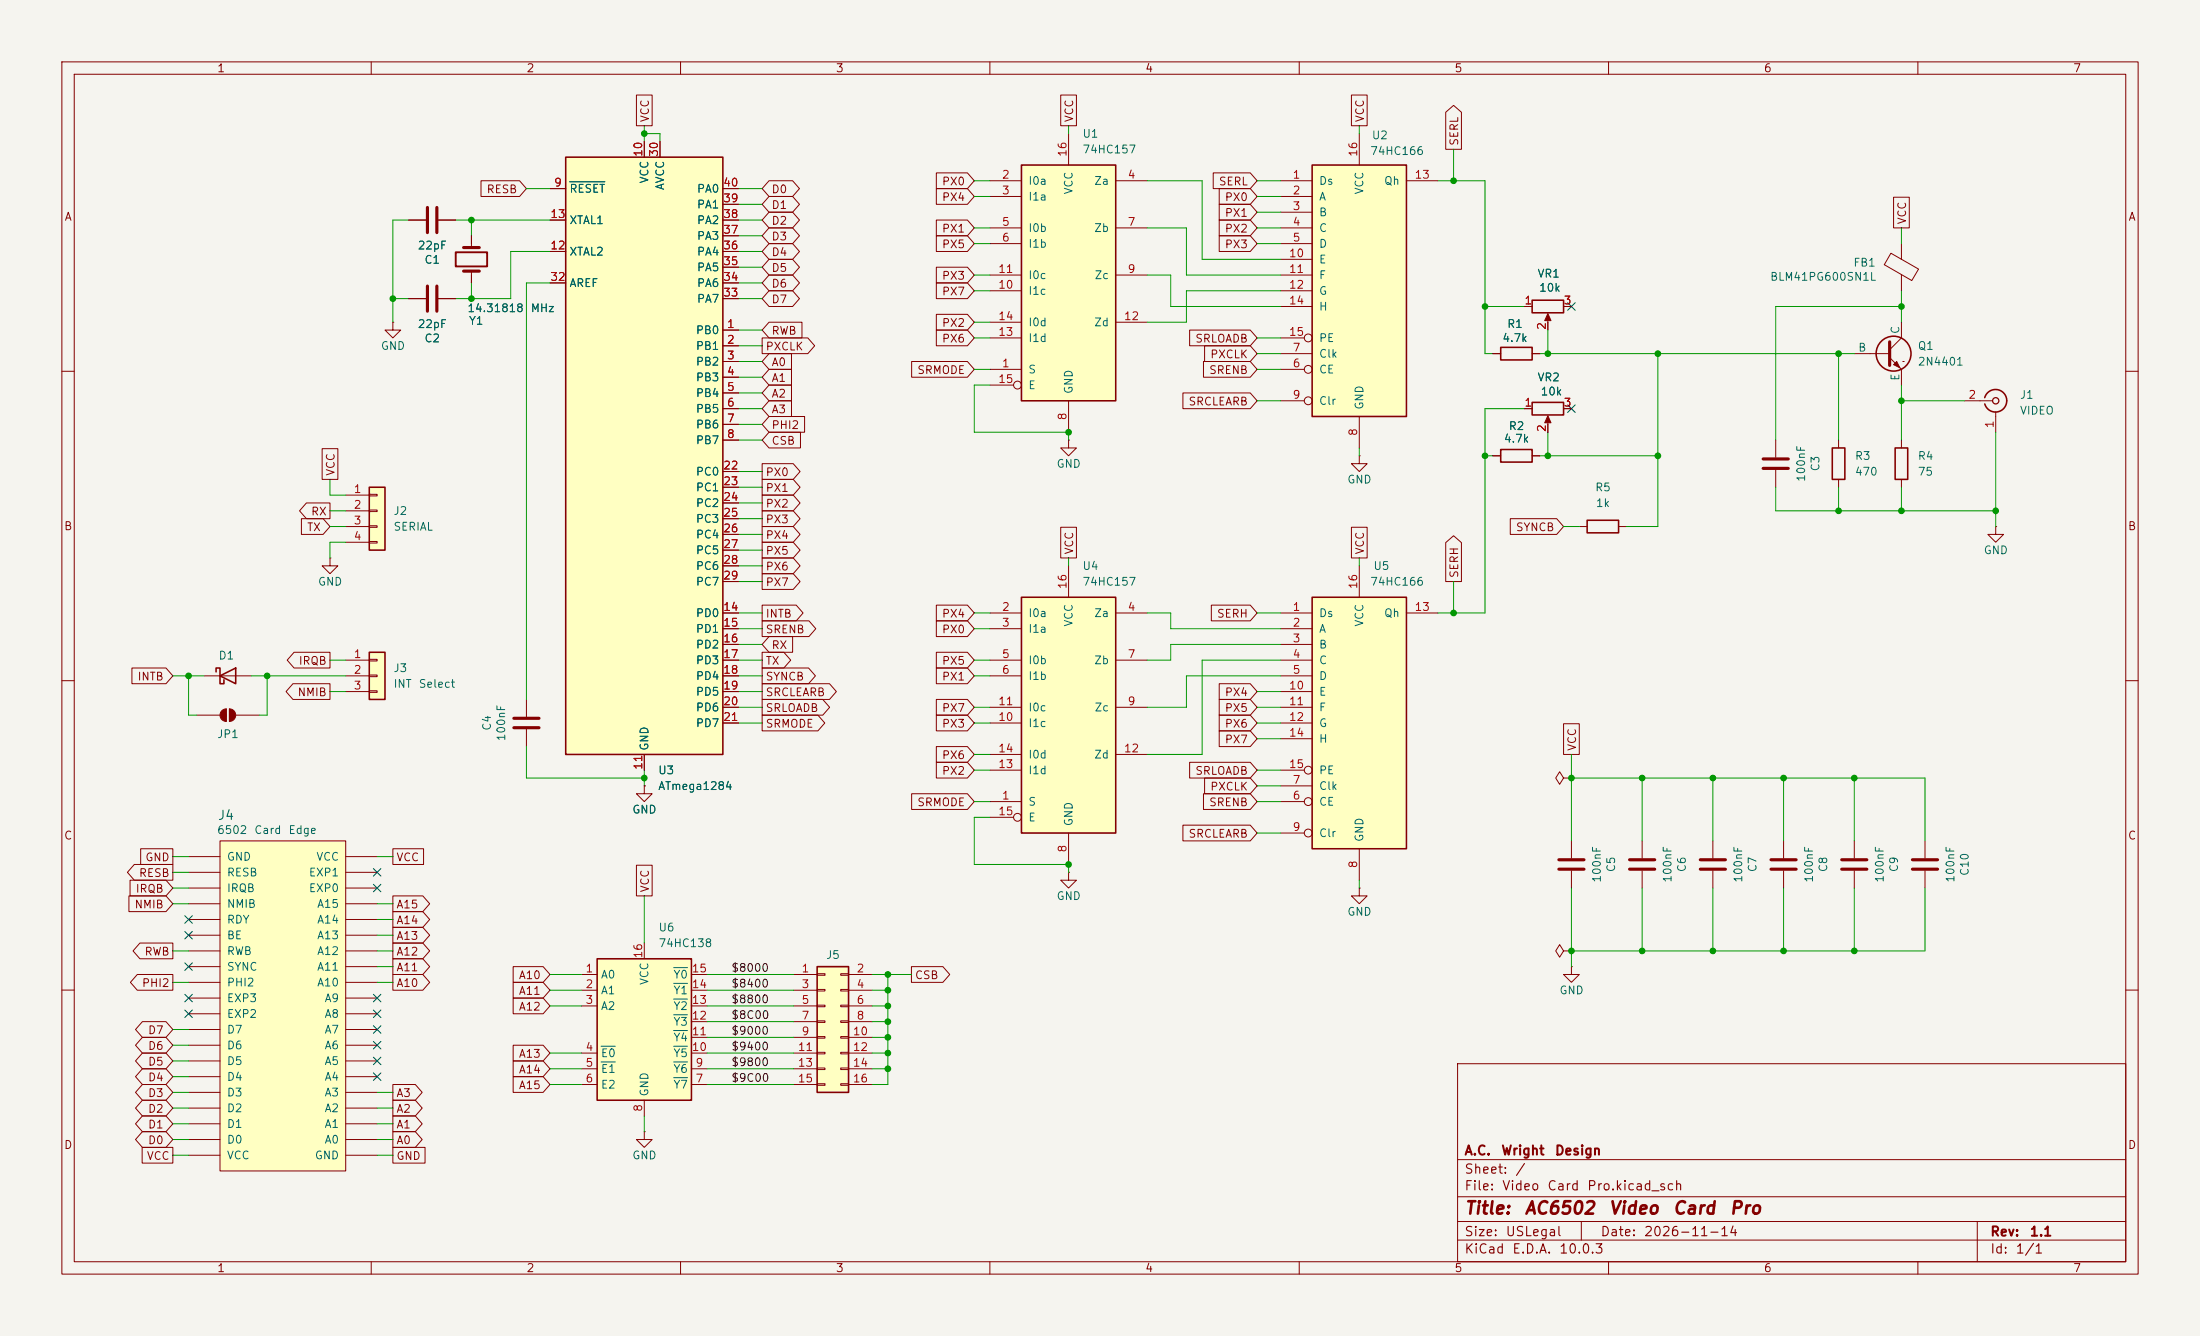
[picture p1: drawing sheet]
<svg xmlns="http://www.w3.org/2000/svg" width="356mm" height="216mm" viewBox="0 0 356 216" stroke-linecap="round" stroke-linejoin="round" font-family="sans-serif">
<path d="M0 0h355.6v215.9h-355.6z" fill="#f5f4ef" stroke="#f5f4ef" stroke-width=".16"/>
<g fill="none" stroke="#840000" stroke-width=".16">
<path d="M10 10h335.6v195.9h-335.6zM12 12h331.6v191.9h-331.6zM60 10v2M110 10v2M160 10v2M210 10v2M260 10v2M310 10v2M10 60h2M172.7 71.1v1.3h1.3l-1.3 1.3-1.3-1.3h1.3M172.7 71.1h.1M343.6 60h2"/>
<path d="M10 110h2M33 109.2h7.6M343.6 110h2M10 160h2M235.6 171.9h108v32h-108zM343.6 160h2M235.6 197.4h108M235.6 193.4h108M235.6 187.4h108M255.6 197.4v3M319.6 197.4v6.5M60 203.9v2"/>
<path d="M110 203.9v2M160 203.9v2M210 203.9v2M235.6 200.4h108M260 203.9v2M310 203.9v2"/>
</g>
<path d="M34.9 108.6v-.6h.7v2.5h.6v-.6M35.6 109.2l2.5-1.2v2.5z" fill="none" stroke="#840000" stroke-width=".25"/>
<path d="M212.1 26.7h15.2v40.6h-15.2z" fill="#ffffc2"/>
<path d="M212.1 26.7h15.2v40.6h-15.2zM296.2 72.4h2v5.1h-2zM306.3 72.4h2.1v5.1h-2.1zM320.8 64.3a1.81 1.81 0 0 1 2.8-1 1.81 1.81 0 0 1 0 2.9 1.81 1.81 0 0 1-2.8-.9" fill="none" stroke="#840000" stroke-width=".25"/>
<g fill="none" stroke="#840000" stroke-width=".16">
<path d="M66 35.6h2.8M70.9 35.6h2.8M207 29.2h5.1M207 31.8h5.1M207 34.3h5.1M207 36.8h5.1M207 39.4h5.1M219.7 21.6v5.1M227.3 29.2h5.1M66 48.3h2.8M70.9 48.3h2.8M207 59.7h3.8"/>
<path d="M207 57.2h5.1M207 41.9h5.1M207 44.5h5.1M207 47h5.1M207 49.5h5.1M207 54.6h3.8M207 64.8h3.8M219.7 67.3v5.1M287 71.1v2.8M287 75.9v2.8M297.2 71.1v1.3M297.2 77.5v1.2"/>
<path d="M307.3 71.1v1.3M307.3 77.5v1.2M317.5 64.8h4.6M322.6 66.5v3.4M322.6 85.1v1.3h1.2l-1.2 1.2-1.3-1.2h1.3M322.6 85.1h.1"/>
<circle cx="211.5" cy="54.6" r=".63"/>
<circle cx="211.5" cy="59.7" r=".63"/>
<circle cx="211.5" cy="64.8" r=".63"/>
</g>
<path d="M69.1 33.5v4.1M70.6 33.5v4.1M69.1 46.2v4.1M70.6 46.2v4.1M285 74.2h4.1M285 75.7h4.1" fill="none" stroke="#840000" stroke-width=".51"/>
<circle cx="322.6" cy="64.8" r=".51" fill="none" stroke="#840000" stroke-width=".2"/>
<path d="M91.4 25.4h25.4v96.5h-25.4z" fill="#ffffc2"/>
<g fill="none" stroke="#840000" stroke-width=".25">
<path d="M91.4 25.4h25.4v96.5h-25.4z"/>
<circle cx="306.1" cy="57.1" r="2.82"/>
</g>
<g fill="none" stroke="#840000" stroke-width=".16">
<path d="M88.9 30.5h2.5M88.9 35.6h2.5M104.1 22.9v2.5M106.7 22.9v2.5M116.8 30.5h2.6M116.8 35.6h2.6M116.8 38.1h2.6M116.8 33h2.6M307.3 39.4v2.5M88.9 40.6h2.5M88.9 45.7h2.5M116.8 53.3h2.6"/>
<path d="M116.8 55.9h2.6M116.8 58.4h2.6M116.8 40.6h2.6M116.8 45.7h2.6M116.8 48.3h2.6M116.8 43.2h2.6M299.7 57.2h5.7M305.4 57.8l1.9 1.9v2.5M305.6 40.9l4.5 2.6-1.1 1.8-4.4-2.5zM307.3 44.4v2.6M307.3 52.1v2.5l-1.9 1.9M307.6 58.4h.1"/>
<path d="M116.8 61h2.6M116.8 63.5h2.6M116.8 66h2.6M116.8 68.6h2.6M116.8 71.1h2.6M116.8 76.2h2.6M116.8 78.7h2.6M116.8 99.1h2.6M116.8 81.3h2.6M116.8 83.8h2.6M116.8 86.4h2.6M116.8 88.9h2.6"/>
<path d="M116.8 91.4h2.6M116.8 94h2.6M85.1 113v2.8M85.1 117.9v2.8M116.8 101.6h2.6M116.8 104.1h2.6M116.8 106.7h2.6M116.8 109.2h2.6M116.8 111.8h2.6M116.8 114.3h2.6M116.8 116.8h2.6M104.1 121.9v2.6"/>
</g>
<path d="M92.1 29.4h5.7" fill="none" stroke="#006464" stroke-width=".16"/>
<path d="M305.4 55.2v3.9M83.1 117.6h4M83.1 116.1h4" fill="none" stroke="#840000" stroke-width=".51"/>
<path d="M306.1 58.9l.5-.5 .5 1z" fill="#840000" stroke="#840000" stroke-width=".16"/>
<path d="M165.1 26.7h15.2v38.1h-15.2z" fill="#ffffc2"/>
<path d="M165.1 26.7h15.2v38.1h-15.2zM242.6 56.1h5v2.1h-5zM247.6 48.5h5.1v2h-5.1zM242.6 72.6h5v2.1h-5zM247.6 65h5.1v2.1h-5.1zM256.5 84.1h5.1v2h-5.1z" fill="none" stroke="#840000" stroke-width=".25"/>
<g fill="none" stroke="#840000" stroke-width=".16">
<path d="M160 29.2h5.1M160 31.8h5.1M160 36.8h5.1M160 39.4h5.1M172.7 21.6v5.1M180.3 29.2h5.1M180.3 36.8h5.1M160 59.7h5.1M160 44.5h5.1M160 47h5.1M160 52.1h5.1M160 54.6h5.1"/>
<path d="M180.3 44.5h5.1M180.3 52.1h5.1M241.3 57.2h1.3M246.4 49.5h1.2M247.6 57.2h1.3M250.2 51.1v2.2M252.7 49.5h1.3M160 62.2h3.8M172.7 64.8v5.1M219.7 73.7v1.2h1.3l-1.3 1.3-1.3-1.3h1.3M219.7 73.7h.1M241.3 73.7h1.3"/>
<path d="M246.4 66h1.2M247.6 73.7h1.3M250.2 67.6v2.3M252.7 66h1.3M255.3 85.1h1.2M261.6 85.1h1.3"/>
<circle cx="164.5" cy="62.2" r=".63"/>
</g>
<g fill="#840000" stroke="#840000" stroke-width=".16">
<path d="M250.2 67.2l.5 1.1h-1z"/>
<path d="M250.2 50.7l.5 1.1h-1z"/>
</g>
<path d="M165.1 96.5h15.2v38.1h-15.2z" fill="#ffffc2"/>
<path d="M165.1 96.5h15.2v38.1h-15.2z" fill="none" stroke="#840000" stroke-width=".25"/>
<g fill="none" stroke="#840000" stroke-width=".16">
<path d="M76.2 38.1v1.9M76.2 43.8v1.9M160 99.1h5.1M172.7 91.4v5.1M180.3 99.1h5.1M160 101.6h5.1M160 106.7h5.1M160 109.2h5.1M160 114.3h5.1M160 116.8h5.1M180.3 106.7h5.1M180.3 114.3h5.1"/>
<path d="M160 129.5h5.1M160 121.9h5.1M160 124.5h5.1M160 132.1h3.8M172.7 134.6v5.1M180.3 121.9h5.1M172.7 141v1.2h1.3l-1.3 1.3-1.3-1.3h1.3M172.7 141h.1"/>
<circle cx="164.5" cy="132.1" r=".63"/>
</g>
<path d="M74.9 43.8h2.6M74.9 40h2.6" fill="none" stroke="#840000" stroke-width=".51"/>
<path d="M73.7 40.8h5v2.3h-5z" fill="none" stroke="#840000" stroke-width=".3"/>
<path d="M212.1 96.5h15.2v40.7h-15.2z" fill="#ffffc2"/>
<path d="M212.1 96.5h15.2v40.7h-15.2z" fill="none" stroke="#840000" stroke-width=".25"/>
<g fill="none" stroke="#840000" stroke-width=".16">
<path d="M207 99.1h5.1M219.7 91.4v5.1M227.3 99.1h5.1M207 101.6h5.1M207 104.1h5.1M207 106.7h5.1M207 109.2h5.1M207 111.8h5.1M207 114.3h5.1M207 116.8h5.1M207 119.4h5.1M104.1 127v1.3h1.3l-1.3 1.2-1.2-1.2h1.2"/>
<path d="M104.1 127h.1M207 129.5h3.8M207 127h5.1M207 134.6h3.8M207 124.5h3.8M219.7 137.2v5M252.7 125.7l-.6-1-.6 1 .6 1 .6-1h1.3M254 125.7h.1M254 135.9v2.8M265.4 135.9v2.8M276.9 135.9v2.8M288.3 135.9v2.8"/>
<path d="M299.7 135.9v2.8M311.1 135.9v2.8M219.7 143.5v1.3h1.3l-1.3 1.3-1.3-1.3h1.3M219.7 143.5h.1M252.7 153.7l-.6-1-.6 1 .6 1 .6-1h1.3M254 153.7h.1M254 156.2v1.3h1.3l-1.3 1.3-1.3-1.3h1.3M254 156.2h.1M254 140.7v2.8M265.4 140.7v2.8M276.9 140.7v2.8M288.3 140.7v2.8"/>
<path d="M299.7 140.7v2.8M311.1 140.7v2.8M104.1 182.9v1.3h1.3l-1.3 1.2-1.2-1.2h1.2M104.1 182.9h.1"/>
<circle cx="211.5" cy="129.5" r=".63"/>
<circle cx="211.5" cy="124.5" r=".63"/>
<circle cx="211.5" cy="134.6" r=".63"/>
</g>
<path d="M252 138.9h4M263.4 138.9h4.1M274.8 138.9h4.1M286.3 138.9h4M297.7 138.9h4.1M309.1 138.9h4.1M252 140.5h4M263.4 140.5h4.1M274.8 140.5h4.1M286.3 140.5h4M297.7 140.5h4.1M309.1 140.5h4.1" fill="none" stroke="#840000" stroke-width=".51"/>
<path d="M96.5 154.9h15.3v22.9h-15.3z" fill="#ffffc2"/>
<path d="M96.5 154.9h15.3v22.9h-15.3z" fill="none" stroke="#840000" stroke-width=".25"/>
<g fill="none" stroke="#840000" stroke-width=".16">
<path d="M94 157.5h2.5M104.1 152.4v2.5M111.8 157.5h2.5M94 160h2.5M94 162.6h2.5M94 170.2h2.5M94 172.7h2.5M94 175.3h2.5M104.1 177.8v2.5M111.8 160h2.5M111.8 162.6h2.5M111.8 170.2h2.5"/>
<path d="M111.8 172.7h2.5M111.8 175.3h2.5M111.8 167.6h2.5M111.8 165.1h2.5"/>
</g>
<path d="M108.9 158.9h2.2M108.9 156.4h2.2M97.2 169.1h2.3M97.2 171.6h2.3M108.9 169.1h2.2M108.9 171.6h2.2M108.9 174.2h2.2M108.9 166.5h2.2M108.9 164h2.2M108.9 161.5h2.2" fill="none" stroke="#006464" stroke-width=".16"/>
<path d="M132.1 156.2h5.1v20.3h-5.1z" fill="#ffffc2"/>
<path d="M132.1 156.2h5.1v20.3h-5.1z" fill="none" stroke="#840000" stroke-width=".25"/>
<g fill="none" stroke="#840000" stroke-width=".16">
<path d="M128.3 157.5h3.8M132.1 157.4h1.2v.2h-1.2zM132.1 159.9h1.2v.2h-1.2zM135.9 157.4h1.3v.2h-1.3zM135.9 159.9h1.3v.2h-1.3zM137.2 157.5h3.8M128.3 160h3.8M128.3 162.6h3.8M128.3 165.1h3.8M128.3 167.6h3.8M128.3 170.2h3.8M128.3 172.7h3.8"/>
<path d="M128.3 175.3h3.8M132.1 162.4h1.2v.3h-1.2zM132.1 165h1.2v.2h-1.2zM132.1 167.5h1.2v.3h-1.2zM132.1 170.1h1.2v.2h-1.2zM132.1 172.6h1.2v.2h-1.2zM132.1 175.1h1.2v.3h-1.2zM135.9 162.4h1.3v.3h-1.3zM135.9 165h1.3v.2h-1.3zM135.9 167.5h1.3v.3h-1.3zM135.9 170.1h1.3v.2h-1.3zM135.9 172.6h1.3v.2h-1.3z"/>
<path d="M135.9 175.1h1.3v.3h-1.3zM137.2 160h3.8M137.2 162.6h3.8M137.2 165.1h3.8M137.2 167.6h3.8M137.2 170.2h3.8M137.2 172.7h3.8M137.2 175.3h3.8"/>
</g>
<path d="M35.6 135.9h20.3v53.3h-20.3z" fill="#ffffc2"/>
<g fill="none" stroke="#840000" stroke-width=".16">
<path d="M53.3 90.2v1.2h1.3l-1.3 1.3-1.2-1.3h1.2M53.3 90.2h.1M30.5 138.4h5.1M35.6 135.9h20.3v53.3h-20.3zM55.9 138.4h5.1M30.5 158.8h5.1M30.5 156.2h5.1M30.5 153.7h5.1M30.5 151.1h5.1M30.5 148.6h5.1M30.5 146.1h5.1M30.5 143.5h5.1"/>
<path d="M30.5 141h5.1M55.9 158.8h5.1M55.9 156.2h5.1M55.9 153.7h5.1M55.9 151.1h5.1M55.9 148.6h5.1M55.9 146.1h5.1M55.9 143.5h5.1M55.9 141h5.1M30.5 179.1h5.1M30.5 176.5h5.1M30.5 174h5.1"/>
<path d="M30.5 171.5h5.1M30.5 168.9h5.1M30.5 166.4h5.1M30.5 163.8h5.1M30.5 161.3h5.1M55.9 179.1h5.1M55.9 176.5h5.1M55.9 174h5.1M55.9 171.5h5.1M55.9 168.9h5.1M55.9 166.4h5.1M55.9 163.8h5.1"/>
<path d="M55.9 161.3h5.1M30.5 184.2h5.1M30.5 181.6h5.1M30.5 186.7h5.1M55.9 184.2h5.1M55.9 181.6h5.1M55.9 186.7h5.1"/>
</g>
<path d="M59.7 78.7h2.5v10.2h-2.5z" fill="#ffffc2"/>
<path d="M59.7 78.7h2.5v10.2h-2.5z" fill="none" stroke="#840000" stroke-width=".25"/>
<g fill="none" stroke="#840000" stroke-width=".16">
<path d="M63.5 52.1v1.2h1.3l-1.3 1.3-1.3-1.3h1.3M63.5 52.1h.1M59.7 79.9h1.3v.2h-1.3zM55.9 80h3.8M55.9 82.6h3.8M55.9 85.1h3.8M55.9 87.6h3.8M59.7 82.4h1.3v.3h-1.3zM59.7 85h1.3v.2h-1.3zM59.7 87.5h1.3v.3h-1.3zM31.7 115.6h3.9M36.6 114.6v2"/>
<path d="M37.1 114.6v2M38.1 115.6h3.8"/>
</g>
<g fill="#840000" stroke="#840000" stroke-width=".16">
<path d="M35.9 114.9l.7-.3v2a1.02 1.02 0 0 1-1-.6 1.02 1.02 0 0 1 .3-1.1z"/>
<path d="M37.1 114.6a1.02 1.02 0 0 1 1 1 1.02 1.02 0 0 1-1 1z"/>
</g>
<path d="M59.7 105.4h2.5v7.6h-2.5z" fill="#ffffc2"/>
<path d="M59.7 105.4h2.5v7.6h-2.5z" fill="none" stroke="#840000" stroke-width=".25"/>
<g fill="none" stroke="#840000" stroke-width=".16">
<path d="M102.9 15.4h2.5v4.9h-2.5zM171.4 15.4h2.6v4.9h-2.6zM218.4 15.4h2.6v4.9h-2.6zM233.7 18.1l1.2-1.1 1.3 1.1v6h-2.5zM66 35.6h2.8M70.9 35.6h2.8M76.2 38.1v1.3M77.7 29.2h6.3l1.1 1.3-1.1 1.3h-6.3zM88.9 35.6h2.5M88.9 30.5h2.5M104.1 22.9v2.5M106.7 22.9v2.5"/>
<path d="M116.8 35.6h2.6M116.8 30.5h2.6M116.8 38.1h2.6M116.8 33h2.6M124.3 34.3h3.8l1.1 1.3-1.1 1.2h-3.8l-1.1-1.2zM124.3 31.7h3.8l1.1 1.3-1.1 1.3h-3.8l-1.1-1.3zM124.3 29.2h3.8l1.1 1.3-1.1 1.3h-3.8l-1.1-1.3zM124.3 36.8h3.8l1.1 1.3-1.1 1.3h-3.8l-1.1-1.3zM124.3 39.4h3.8l1.1 1.2-1.1 1.3h-3.8l-1.1-1.3zM151.3 27.9h5.1l1.1 1.3-1.1 1.3h-5.1zM151.3 30.5h5.1l1.1 1.3-1.1 1.2h-5.1zM151.3 38.1h5.1l1.1 1.3-1.1 1.2h-5.1z"/>
<path d="M151.3 35.6h5.1l1.1 1.2-1.1 1.3h-5.1zM196.1 27.9h6l1.1 1.3-1.1 1.3h-6zM197.1 33h5l1.1 1.3-1.1 1.3h-5zM197.1 30.5h5l1.1 1.3-1.1 1.2h-5zM197.1 35.6h5l1.1 1.2-1.1 1.3h-5zM197.1 38.1h5l1.1 1.3-1.1 1.2h-5zM306.1 31.9h2.5v4.9h-2.5zM66 48.3h2.8M70.9 48.3h2.8M76.2 44.5v1.2M88.9 40.6h2.5M88.9 45.7h2.5"/>
<path d="M116.8 48.3h2.6M116.8 53.3h2.6M116.8 55.9h2.6M116.8 58.4h2.6M116.8 40.6h2.6M116.8 45.7h2.6M116.8 43.2h2.6M123.2 54.6h7.4l1.1 1.3-1.1 1.3h-7.4zM124.3 59.7h3.6v2.5h-3.6l-1.1-1.2zM124.3 52.1h5.3v2.5h-5.3l-1.1-1.3zM124.3 57.1h3.6v2.6h-3.6l-1.1-1.3zM124.3 44.4h3.8l1.1 1.3-1.1 1.3h-3.8l-1.1-1.3z"/>
<path d="M124.3 47h3.8l1.1 1.3-1.1 1.2h-3.8l-1.1-1.2zM124.3 41.9h3.8l1.1 1.3-1.1 1.3h-3.8l-1.1-1.3zM147.4 58.4h9l1.1 1.3-1.1 1.3h-9zM151.3 45.7h5.1l1.1 1.3-1.1 1.3h-5.1zM151.3 43.2h5.1l1.1 1.3-1.1 1.2h-5.1zM151.3 50.8h5.1l1.1 1.3-1.1 1.2h-5.1zM151.3 53.3h5.1l1.1 1.3-1.1 1.3h-5.1zM192.3 53.3h9.8l1.1 1.3-1.1 1.3h-9.8zM194.5 58.4h7.6l1.1 1.3-1.1 1.3h-7.6zM194.7 55.9h7.4l1.1 1.3-1.1 1.2h-7.4zM241.3 57.2h1.3M246.4 49.5h1.2"/>
<path d="M247.6 57.2h1.3M250.2 52.1v1.2M252.7 49.5h1.3M52.1 72.5h2.5v5h-2.5zM116.8 61h2.6M116.8 63.5h2.6M116.8 66h2.6M116.8 68.6h2.6M116.8 71.1h2.6M116.8 76.2h2.6M116.8 78.7h2.6M123.2 74.9h5l1.1 1.3-1.1 1.3h-5z"/>
<path d="M123.2 77.5h5l1.1 1.2-1.1 1.3h-5zM124.3 64.8h3.6v2.5h-3.6l-1.1-1.3zM124.3 67.3h5.8v2.6h-5.8l-1.1-1.3zM124.3 62.2h3.6v2.6h-3.6l-1.1-1.3zM124.3 69.8h5.1v2.6h-5.1l-1.1-1.3zM191.2 63.5h10.9l1.1 1.3-1.1 1.2h-10.9zM241.3 73.7h1.3M246.4 66h1.2M247.6 73.7h1.3M250.2 68.6v1.3M252.7 66h1.3M48.7 83.8h3.5l1.1 1.3-1.1 1.3h-3.5z"/>
<path d="M49.5 81.3h3.8v2.5h-3.8l-1.1-1.2zM116.8 99.1h2.6M116.8 81.3h2.6M116.8 83.8h2.6M116.8 86.4h2.6M116.8 88.9h2.6M116.8 91.4h2.6M116.8 94h2.6M123.2 80h5l1.1 1.3-1.1 1.3h-5zM123.2 85.1h5l1.1 1.3-1.1 1.2h-5zM123.2 82.5h5l1.1 1.3-1.1 1.3h-5zM123.2 97.8h5.5l1.1 1.3-1.1 1.2h-5.5z"/>
<path d="M123.2 90.2h5l1.1 1.2-1.1 1.3h-5zM123.2 87.6h5l1.1 1.3-1.1 1.3h-5zM123.2 92.7h5l1.1 1.3-1.1 1.3h-5zM151.3 97.8h5.1l1.1 1.3-1.1 1.2h-5.1zM171.4 85.2h2.6v5h-2.6zM195.8 97.8h6.3l1.1 1.3-1.1 1.2h-6.3zM218.4 85.2h2.6v5h-2.6zM233.7 87.7l1.2-1.1 1.3 1.1v6.3h-2.5zM244.1 83.8h7.5l1.1 1.3-1.1 1.3h-7.5zM21.3 107.9h5.5l1.1 1.3-1.1 1.3h-5.5zM47.3 110.5h6v2.5h-6l-1.1-1.2zM47.5 105.4h5.8v2.6h-5.8l-1.1-1.3z"/>
<path d="M55.9 106.7h3.8M55.9 109.2h3.8M55.9 111.8h3.8M59.7 106.6h1.3v.2h-1.3zM59.7 109.1h1.3v.2h-1.3zM59.7 111.6h1.3v.3h-1.3zM116.8 106.7h2.6M116.8 109.2h2.6M116.8 111.8h2.6M116.8 101.6h2.6M116.8 104.1h2.6M116.8 114.3h2.6"/>
<path d="M116.8 116.8h2.6M123.2 110.5h10.9l1.1 1.3-1.1 1.2h-10.9zM123.2 115.6h9l1.1 1.2-1.1 1.3h-9zM123.2 113h9.8l1.1 1.3-1.1 1.3h-9.8zM123.2 105.4h3.5l1.1 1.3-1.1 1.3h-3.5zM123.2 107.9h7.5l1.1 1.3-1.1 1.3h-7.5zM123.2 100.3h7.6l1.1 1.3-1.1 1.3h-7.6zM124.3 102.9h3.8v2.5h-3.8l-1.1-1.3zM151.3 100.3h5.1l1.1 1.3-1.1 1.3h-5.1zM151.3 105.4h5.1l1.1 1.3-1.1 1.3h-5.1zM151.3 107.9h5.1l1.1 1.3-1.1 1.3h-5.1zM151.3 113h5.1l1.1 1.3-1.1 1.3h-5.1z"/>
<path d="M151.3 115.6h5.1l1.1 1.2-1.1 1.3h-5.1zM197.1 118.1h5l1.1 1.3-1.1 1.3h-5zM197.1 113h5l1.1 1.3-1.1 1.3h-5zM197.1 110.5h5l1.1 1.3-1.1 1.2h-5zM197.1 115.6h5l1.1 1.2-1.1 1.3h-5zM252.7 117h2.6v4.9h-2.6zM21.7 139.7h6.2v2.5h-6.2l-1.1-1.2zM22.7 137.2h5.2v2.5h-5.2zM63.5 137.2h5v2.5h-5zM102.9 139.8h2.5v5h-2.5zM104.1 127h.1M104.1 121.9v2.6"/>
<path d="M147.4 128.3h9l1.1 1.2-1.1 1.3h-9zM151.3 120.6h5.1l1.1 1.3-1.1 1.3h-5.1zM151.3 123.2h5.1l1.1 1.3-1.1 1.2h-5.1zM191.2 133.3h10.9l1.1 1.3-1.1 1.3h-10.9zM192.3 123.2h9.8l1.1 1.3-1.1 1.2h-9.8zM194.5 128.3h7.6l1.1 1.2-1.1 1.3h-7.6zM194.7 125.7h7.4l1.1 1.3-1.1 1.3h-7.4zM20.8 144.8h6l1.1 1.3-1.1 1.2h-6zM21 142.2h5.8l1.1 1.3-1.1 1.3h-5.8zM22.2 157.5h5.7v2.5h-5.7l-1.1-1.2zM22.6 152.4h5.3v2.5h-5.3l-1.1-1.2zM63.5 147.3h4.8l1.2 1.3-1.2 1.3h-4.8z"/>
<path d="M63.5 144.8h4.8l1.2 1.3-1.2 1.2h-4.8zM63.5 149.9h4.8l1.2 1.2-1.2 1.3h-4.8zM63.5 154.9h4.8l1.2 1.3-1.2 1.3h-4.8zM63.5 152.4h4.8l1.2 1.3-1.2 1.2h-4.8zM63.5 157.5h4.8l1.2 1.3-1.2 1.2h-4.8zM82.9 156.2h4.9l1.1 1.3-1.1 1.3h-4.9zM82.9 158.7h4.9l1.1 1.3-1.1 1.3h-4.9zM147.3 156.2h5.1l1.1 1.3-1.1 1.3h-5.1zM23 177.8h3.8l1.1 1.3-1.1 1.2h-3.8l-1.1-1.2zM23 170.2h3.8l1.1 1.3-1.1 1.2h-3.8l-1.1-1.2zM23 165.1h3.8l1.1 1.3-1.1 1.2h-3.8l-1.1-1.2zM23 167.6h3.8l1.1 1.3-1.1 1.3h-3.8l-1.1-1.3z"/>
<path d="M23 172.7h3.8l1.1 1.3-1.1 1.3h-3.8l-1.1-1.3zM23 175.3h3.8l1.1 1.2-1.1 1.3h-3.8l-1.1-1.3zM63.5 175.3h3.6l1.1 1.2-1.1 1.3h-3.6zM63.5 177.8h3.6l1.1 1.3-1.1 1.2h-3.6zM82.9 171.4h4.9l1.1 1.3-1.1 1.3h-4.9zM82.9 174h4.9l1.1 1.3-1.1 1.2h-4.9zM82.9 168.9h4.9l1.1 1.3-1.1 1.3h-4.9zM82.9 161.3h4.9l1.1 1.3-1.1 1.2h-4.9zM23 185.4h4.9v2.6h-4.9zM23 182.9h3.8l1.1 1.3-1.1 1.2h-3.8l-1.1-1.2zM23 180.3h3.8l1.1 1.3-1.1 1.3h-3.8l-1.1-1.3zM63.5 180.3h3.6l1.1 1.3-1.1 1.3h-3.6z"/>
<path d="M63.5 185.4h5.2v2.6h-5.2zM63.5 182.9h3.6l1.1 1.3-1.1 1.2h-3.6z"/>
</g>
<g fill="none" stroke="#009600" stroke-width=".16">
<path d="M66 35.6h-2.5v16.5M73.7 35.6h15.2M76.2 35.6v2.5M85.1 30.5h3.8M104.1 20.3v2.6M104.1 21.6h2.6v1.3M119.4 35.6h3.8M119.4 38.1h3.8M119.4 33h3.8M119.4 30.5h3.8M157.5 39.4h2.5M157.5 36.8h2.5"/>
<path d="M157.5 29.2h2.5M157.5 31.8h2.5M172.7 20.3v1.3M185.4 36.8h6.4v7.7h15.2M185.4 29.2h8.9v12.7h12.7M203.2 39.4h3.8M203.2 36.8h3.8M203.2 29.2h3.8M203.2 31.8h3.8M203.2 34.3h3.8M219.7 20.3v1.3M232.4 29.2h7.6v28h1.3"/>
<path d="M234.9 24.1v5.1M307.3 36.8v2.6M63.5 48.3h2.5M76.2 45.7v2.6M88.9 45.7h-3.8v67.3M88.9 40.6h-6.4v7.7h-8.8M119.4 40.6h3.8M119.4 45.7h3.8M119.4 48.3h3.8M119.4 43.2h3.8M119.4 58.4h3.8M119.4 53.3h3.8"/>
<path d="M119.4 55.9h3.8M157.5 44.5h2.5M157.5 52.1h2.5M157.5 47h2.5M157.5 59.7h2.5M157.5 54.6h2.5M185.4 44.5h3.8v5h17.8M203.2 57.2h3.8M203.2 59.7h3.8M203.2 54.6h3.8M207 47h-15.2v5.1h-6.4M240 49.5h6.4"/>
<path d="M248.9 57.2h50.8M250.2 53.3v3.9M268 57.2v27.9h-5.1M297.2 57.2v13.9M307.3 49.5h-20.3v21.6M307.3 47v5.1M53.3 77.5v2.5h2.6M119.4 71.1h3.8M119.4 63.5h3.8M119.4 78.7h3.8M119.4 76.2h3.8M119.4 66h3.8"/>
<path d="M119.4 61h3.8M119.4 68.6h3.8M160 62.2h-2.5v7.7h15.2v1.2M203.2 64.8h3.8M219.7 72.4v1.3M240 73.7h1.3M246.4 66h-6.4v33.1h-7.6M248.9 73.7h19.1M250.2 69.9v3.8M287 78.7v3.9h35.6M297.2 78.7v3.9M307.3 64.8h10.2"/>
<path d="M307.3 62.2v8.9M307.3 78.7v3.9M322.6 69.9v15.2M53.3 85.1h2.6M53.3 82.6h2.6M55.9 87.6h-2.6v2.6M119.4 91.4h3.8M119.4 86.4h3.8M119.4 99.1h3.8M119.4 88.9h3.8M119.4 94h3.8M119.4 81.3h3.8"/>
<path d="M119.4 83.8h3.8M157.5 99.1h2.5M172.7 90.2v1.2M185.4 99.1h3.8v2.5h17.8M203.2 99.1h3.8M219.7 90.2v1.2M234.9 94v5.1M252.7 85.1h2.6M27.9 109.2h5.1M30.5 109.2v6.4h1.2M40.6 109.2h15.3M43.2 109.2v6.4h-1.3"/>
<path d="M53.3 106.7h2.6M53.3 111.8h2.6M119.4 109.2h3.8M119.4 104.1h3.8M119.4 101.6h3.8M119.4 106.7h3.8M119.4 114.3h3.8M119.4 111.8h3.8M119.4 116.8h3.8M157.5 109.2h2.5M157.5 101.6h2.5M157.5 106.7h2.5"/>
<path d="M157.5 114.3h2.5M157.5 116.8h2.5M203.2 119.4h3.8M203.2 114.3h3.8M203.2 111.8h3.8M203.2 116.8h3.8M207 109.2h-15.2v5.1h-6.4M207 104.1h-17.8v2.6h-3.8M207 106.7h-12.7v15.2h-8.9M27.9 138.4h2.6M61 138.4h2.5M85.1 120.7v5h19"/>
<path d="M104.1 124.5v2.5M157.5 124.5h2.5M157.5 121.9h2.5M157.5 129.5h2.5M160 132.1h-2.5v7.6h15.2v1.3M203.2 127h3.8M203.2 124.5h3.8M203.2 134.6h3.8M203.2 129.5h3.8M254 125.7h57.1v10.2M254 121.9v14M265.4 125.7v10.2"/>
<path d="M276.9 125.7v10.2M288.3 125.7v10.2M299.7 125.7v10.2M27.9 146.1h2.6M27.9 153.7h2.6M27.9 158.8h2.6M27.9 141h2.6M27.9 143.5h2.6M61 146.1h2.5M61 153.7h2.5M61 156.2h2.5M61 158.8h2.5"/>
<path d="M61 151.1h2.5M61 148.6h2.5M88.9 157.5h5.1M104.1 144.8v7.6M114.3 157.5h14M141 157.5h6.3M143.5 157.5v17.8h-2.5M219.7 142.2v1.3M254 143.5v12.7M265.4 143.5v10.2M276.9 143.5v10.2M288.3 143.5v10.2"/>
<path d="M299.7 143.5v10.2M311.1 143.5v10.2h-57.1M27.9 176.5h2.6M27.9 166.4h2.6M27.9 174h2.6M27.9 168.9h2.6M27.9 171.5h2.6M27.9 179.1h2.6M61 176.5h2.5M61 179.1h2.5M88.9 172.7h5.1M88.9 170.2h5.1"/>
<path d="M88.9 175.3h5.1M88.9 160h5.1M88.9 162.6h5.1M114.3 167.6h14M114.3 172.7h14M114.3 170.2h14M114.3 175.3h14M114.3 160h14M114.3 162.6h14M114.3 165.1h14M141 167.6h2.5M141 172.7h2.5"/>
<path d="M141 170.2h2.5M141 160h2.5M141 162.6h2.5M141 165.1h2.5M27.9 186.7h2.6M27.9 184.2h2.6M27.9 181.6h2.6M61 186.7h2.5M61 184.2h2.5M61 181.6h2.5M104.1 180.3v2.6"/>
</g>
<g fill="none" stroke="#000084" stroke-width=".16">
<path d="M253.4 48.9l1.2 1.2M254.6 48.9l-1.2 1.2M253.4 65.4l1.2 1.2M254.6 65.4l-1.2 1.2M29.9 150.5l1.2 1.2M29.9 148l1.2 1.2M29.9 155.6l1.2 1.2M31.1 150.5l-1.2 1.2M31.1 148l-1.2 1.2M31.1 155.6l-1.2 1.2M60.4 142.9l1.2 1.2M60.4 140.4l1.2 1.2"/>
<path d="M61.6 142.9l-1.2 1.2M61.6 140.4l-1.2 1.2M29.9 163.2l1.2 1.2M29.9 160.7l1.2 1.2M31.1 163.2l-1.2 1.2M31.1 160.7l-1.2 1.2M60.4 163.2l1.2 1.2M60.4 173.4l1.2 1.2M60.4 168.3l1.2 1.2M60.4 170.8l1.2 1.3M60.4 160.7l1.2 1.2M60.4 165.8l1.2 1.2"/>
<path d="M61.6 163.2l-1.2 1.2M61.6 173.4l-1.2 1.2M61.6 168.3l-1.2 1.2M61.6 170.8l-1.2 1.3M61.6 160.7l-1.2 1.2M61.6 165.8l-1.2 1.2"/>
</g>
<path d="M92.1 29.4h5.7" fill="none" stroke="#006464" stroke-width=".16"/>
<g fill="#009600" stroke="#009600" stroke-width=".16">
<circle cx="63.5" cy="48.3" r=".46"/>
<circle cx="76.2" cy="48.3" r=".46"/>
<circle cx="76.2" cy="35.6" r=".46"/>
<circle cx="30.5" cy="109.2" r=".46"/>
<circle cx="43.2" cy="109.2" r=".46"/>
<circle cx="104.1" cy="21.6" r=".46"/>
<circle cx="143.5" cy="165.1" r=".46"/>
<circle cx="143.5" cy="167.6" r=".46"/>
<circle cx="143.5" cy="162.6" r=".46"/>
<circle cx="143.5" cy="160" r=".46"/>
<circle cx="143.5" cy="157.5" r=".46"/>
<circle cx="104.1" cy="125.7" r=".46"/>
<circle cx="276.9" cy="125.7" r=".46"/>
<circle cx="276.9" cy="153.7" r=".46"/>
<circle cx="288.3" cy="153.7" r=".46"/>
<circle cx="299.7" cy="153.7" r=".46"/>
<circle cx="288.3" cy="125.7" r=".46"/>
<circle cx="299.7" cy="125.7" r=".46"/>
<circle cx="234.9" cy="99.1" r=".46"/>
<circle cx="254" cy="125.7" r=".46"/>
<circle cx="265.4" cy="125.7" r=".46"/>
<circle cx="265.4" cy="153.7" r=".46"/>
<circle cx="254" cy="153.7" r=".46"/>
<circle cx="143.5" cy="170.2" r=".46"/>
<circle cx="143.5" cy="172.7" r=".46"/>
<circle cx="172.7" cy="139.7" r=".46"/>
<circle cx="268" cy="57.2" r=".46"/>
<circle cx="250.2" cy="73.7" r=".46"/>
<circle cx="268" cy="73.7" r=".46"/>
<circle cx="250.2" cy="57.2" r=".46"/>
<circle cx="172.7" cy="69.9" r=".46"/>
<circle cx="307.3" cy="49.5" r=".46"/>
<circle cx="307.3" cy="82.6" r=".46"/>
<circle cx="297.2" cy="82.6" r=".46"/>
<circle cx="307.3" cy="64.8" r=".46"/>
<circle cx="297.2" cy="57.2" r=".46"/>
<circle cx="322.6" cy="82.6" r=".46"/>
<circle cx="240" cy="73.7" r=".46"/>
<circle cx="240" cy="49.5" r=".46"/>
<circle cx="234.9" cy="29.2" r=".46"/>
</g>
<g font-size="2" fill="#840000">
<text x="236.6" y="196.7">Title:</text>
<text x="246.3" y="196.7">AC6502</text>
<text x="259.9" y="196.7">Video</text>
<text x="270.2" y="196.7">Card</text>
<text x="279.4" y="196.7">Pro</text>
</g>
<text font-size="1.5" fill="#006464" x="35.1" y="132.9">J4</text>
<g font-size="1.5" fill="#840000">
<text x="236.6" y="190">Sheet:</text>
<text x="236.6" y="187">A.C.</text>
<text x="242.6" y="187">Wright</text>
<text x="244.8" y="190">/</text>
<text x="251.2" y="187">Design</text>
<text x="236.6" y="192.7">File:</text>
<text x="242.7" y="192.7">Video</text>
<text x="250" y="192.7">Card</text>
<text x="256.4" y="192.7">Pro.kicad_sch</text>
<text x="236.6" y="202.9">KiCad</text>
<text x="236.6" y="200.1">Size:</text>
<text x="243.3" y="200.1">USLegal</text>
<text x="244.3" y="202.9">E.D.A.</text>
<text x="251.9" y="202.9">10.0.3</text>
<text x="258.6" y="200.1">Date:</text>
<text x="265.6" y="200.1">2026-11-14</text>
<text x="321.6" y="200.1">Rev:</text>
<text x="321.6" y="202.9">Id:</text>
<text x="325.7" y="202.9">1/1</text>
<text x="328" y="200.1">1.1</text>
</g>
<g font-size="1.3" fill="#840000">
<text x="35" y="12">1</text>
<text x="85" y="12">2</text>
<text x="135" y="12">3</text>
<text x="185" y="12">4</text>
<text x="235" y="12">5</text>
<text x="285" y="12">6</text>
<text x="335" y="12">7</text>
<text x="105.2" y="19.8" transform="rotate(-90 105.2 19.8)">VCC</text>
<text x="173.8" y="19.8" transform="rotate(-90 173.8 19.8)">VCC</text>
<text x="220.8" y="19.8" transform="rotate(-90 220.8 19.8)">VCC</text>
<text x="236" y="23.7" transform="rotate(-90 236 23.7)">SERL</text>
<text x="10.3" y="36">A</text>
<text x="78.6" y="31.5">RESB</text>
<text x="124.6" y="34.1">D1</text>
<text x="124.6" y="31.5">D0</text>
<text x="152.2" y="30.3">PX0</text>
<text x="152.2" y="32.8">PX4</text>
<text x="196.9" y="30.3">SERL</text>
<text x="197.9" y="35.4">PX1</text>
<text x="197.9" y="32.8">PX0</text>
<text x="343.9" y="36">A</text>
<text x="124.6" y="36.6">D2</text>
<text x="124.6" y="39.2">D3</text>
<text x="124.6" y="41.7">D4</text>
<text x="152.2" y="40.4">PX5</text>
<text x="152.2" y="37.9">PX1</text>
<text x="197.9" y="37.9">PX2</text>
<text x="197.9" y="40.4">PX3</text>
<text x="308.4" y="36.4" transform="rotate(-90 308.4 36.4)">VCC</text>
<text x="124.6" y="46.8">D6</text>
<text x="124.6" y="44.2">D5</text>
<text x="152.2" y="45.5">PX3</text>
<text x="124.6" y="49.3">D7</text>
<text x="152.2" y="48.1">PX7</text>
<text x="152.2" y="53.1">PX2</text>
<text x="123.7" y="56.9">PXCLK</text>
<text x="124.6" y="54.4">RWB</text>
<text x="124.6" y="59.5">A0</text>
<text x="152.2" y="55.7">PX6</text>
<text x="193.1" y="55.7">SRLOADB</text>
<text x="195.5" y="58.2">PXCLK</text>
<text x="124.6" y="62">A1</text>
<text x="124.6" y="64.6">A2</text>
<text x="148.2" y="60.8">SRMODE</text>
<text x="192" y="65.8">SRCLEARB</text>
<text x="195.3" y="60.8">SRENB</text>
<text x="124.6" y="67.1">A3</text>
<text x="124.6" y="69.6">PHI2</text>
<text x="54.4" y="77" transform="rotate(-90 54.4 77)">VCC</text>
<text x="123.7" y="77.3">PX0</text>
<text x="124.6" y="72.2">CSB</text>
<text x="50.2" y="83.6">RX</text>
<text x="123.7" y="82.3">PX2</text>
<text x="123.7" y="79.8">PX1</text>
<text x="10.3" y="86">B</text>
<text x="49.5" y="86.2">TX</text>
<text x="123.7" y="87.4">PX4</text>
<text x="123.7" y="84.9">PX3</text>
<text x="123.7" y="90">PX5</text>
<text x="173.8" y="89.7" transform="rotate(-90 173.8 89.7)">VCC</text>
<text x="220.8" y="89.7" transform="rotate(-90 220.8 89.7)">VCC</text>
<text x="244.9" y="86.2">SYNCB</text>
<text x="343.9" y="86">B</text>
<text x="123.7" y="92.5">PX6</text>
<text x="123.7" y="95">PX7</text>
<text x="236" y="93.5" transform="rotate(-90 236 93.5)">SERH</text>
<text x="123.7" y="100.1">INTB</text>
<text x="152.2" y="100.1">PX4</text>
<text x="196.6" y="100.1">SERH</text>
<text x="48.2" y="107.7">IRQB</text>
<text x="123.7" y="107.7">TX</text>
<text x="123.7" y="102.7">SRENB</text>
<text x="124.6" y="105.2">RX</text>
<text x="152.2" y="102.7">PX0</text>
<text x="152.2" y="107.7">PX5</text>
<text x="22.1" y="110.3">INTB</text>
<text x="48" y="112.8">NMIB</text>
<text x="123.7" y="112.8">SRCLEARB</text>
<text x="123.7" y="110.3">SYNCB</text>
<text x="152.2" y="110.3">PX1</text>
<text x="197.9" y="112.8">PX4</text>
<text x="123.7" y="117.9">SRMODE</text>
<text x="123.7" y="115.4">SRLOADB</text>
<text x="152.2" y="115.4">PX7</text>
<text x="152.2" y="117.9">PX3</text>
<text x="197.9" y="115.4">PX5</text>
<text x="197.9" y="117.9">PX6</text>
<text x="152.2" y="123">PX6</text>
<text x="152.2" y="125.5">PX2</text>
<text x="193.1" y="125.5">SRLOADB</text>
<text x="197.9" y="120.4">PX7</text>
<text x="255.1" y="121.4" transform="rotate(-90 255.1 121.4)">VCC</text>
<text x="148.2" y="130.6">SRMODE</text>
<text x="195.3" y="130.6">SRENB</text>
<text x="195.5" y="128.1">PXCLK</text>
<text x="10.3" y="136">C</text>
<text x="192" y="135.7">SRCLEARB</text>
<text x="343.9" y="136">C</text>
<text x="22.4" y="142">RESB</text>
<text x="23.4" y="139.5">GND</text>
<text x="64" y="139.5">VCC</text>
<text x="21.7" y="147.1">NMIB</text>
<text x="21.8" y="144.6">IRQB</text>
<text x="64" y="149.7">A14</text>
<text x="64" y="147.1">A15</text>
<text x="105.2" y="144.3" transform="rotate(-90 105.2 144.3)">VCC</text>
<text x="23.3" y="154.7">RWB</text>
<text x="64" y="152.2">A13</text>
<text x="64" y="154.7">A12</text>
<text x="22.8" y="159.8">PHI2</text>
<text x="64" y="157.3">A11</text>
<text x="64" y="159.8">A10</text>
<text x="83.8" y="158.5">A10</text>
<text x="83.8" y="161.1">A11</text>
<text x="147.8" y="158.5">CSB</text>
<text x="23.8" y="167.4">D7</text>
<text x="83.8" y="163.6">A12</text>
<text x="23.8" y="172.5">D5</text>
<text x="23.8" y="170">D6</text>
<text x="83.8" y="173.8">A14</text>
<text x="83.8" y="171.2">A13</text>
<text x="23.8" y="175.1">D4</text>
<text x="23.8" y="177.6">D3</text>
<text x="64" y="177.6">A3</text>
<text x="83.8" y="176.3">A15</text>
<text x="10.3" y="186">D</text>
<text x="23.8" y="185.2">D0</text>
<text x="23.8" y="182.7">D1</text>
<text x="23.8" y="180.1">D2</text>
<text x="64" y="182.7">A1</text>
<text x="64" y="180.1">A2</text>
<text x="64" y="185.2">A0</text>
<text x="343.9" y="186">D</text>
<text x="23.6" y="187.8">VCC</text>
<text x="64" y="187.8">GND</text>
<text x="35" y="205.9">1</text>
<text x="85" y="205.9">2</text>
<text x="135" y="205.9">3</text>
<text x="185" y="205.9">4</text>
<text x="235" y="205.9">5</text>
<text x="285" y="205.9">6</text>
<text x="335" y="205.9">7</text>
</g>
<g font-size="1.3" fill="#006464">
<text x="174.9" y="22.6">U1</text>
<text x="221.6" y="22.8">U2</text>
<text x="105.1" y="29.7" transform="rotate(-90 105.1 29.7)">VCC</text>
<text x="174.9" y="25.1">74HC157</text>
<text x="221.4" y="25.4">74HC166</text>
<text x="91.9" y="31.5">RESET</text>
<text x="107.7" y="30.8" transform="rotate(-90 107.7 30.8)">AVCC</text>
<text x="112.6" y="34">PA1</text>
<text x="112.6" y="31.5">PA0</text>
<text x="166.1" y="30.2">I0a</text>
<text x="166.1" y="32.7">I1a</text>
<text x="173.7" y="31.5" transform="rotate(-90 173.7 31.5)">VCC</text>
<text x="176.8" y="30.2">Za</text>
<text x="213.1" y="30.2">Ds</text>
<text x="213.1" y="32.7">A</text>
<text x="213.1" y="35.3">B</text>
<text x="220.7" y="31.5" transform="rotate(-90 220.7 31.5)">VCC</text>
<text x="223.6" y="30.2">Qh</text>
<text x="67.4" y="40.6">22pF</text>
<text x="91.9" y="41.6">XTAL2</text>
<text x="91.9" y="36.5">XTAL1</text>
<text x="112.6" y="41.6">PA4</text>
<text x="112.6" y="39.1">PA3</text>
<text x="112.6" y="36.5">PA2</text>
<text x="166.1" y="37.8">I0b</text>
<text x="166.1" y="40.3">I1b</text>
<text x="176.8" y="37.8">Zb</text>
<text x="213.1" y="37.8">C</text>
<text x="213.1" y="40.3">D</text>
<text x="68.5" y="42.9">C1</text>
<text x="91.9" y="46.7">AREF</text>
<text x="112.6" y="46.7">PA6</text>
<text x="112.6" y="44.2">PA5</text>
<text x="166.1" y="48">I1c</text>
<text x="166.1" y="45.4">I0c</text>
<text x="176.8" y="45.4">Zc</text>
<text x="213.1" y="42.9">E</text>
<text x="213.1" y="45.4">F</text>
<text x="213.1" y="48">G</text>
<text x="248.4" y="45.2">VR1</text>
<text x="248.7" y="47.5">10k</text>
<text x="286" y="45.7">BLM41PG600SN1L</text>
<text x="299.5" y="43.4">FB1</text>
<text x="67.4" y="53.3">22pF</text>
<text x="75.4" y="50.8">14.31818</text>
<text x="75.7" y="52.8">Y1</text>
<text x="85.7" y="50.8">MHz</text>
<text x="112.6" y="49.2">PA7</text>
<text x="166.1" y="53">I0d</text>
<text x="176.8" y="53">Zd</text>
<text x="213.1" y="50.5">H</text>
<text x="243.5" y="53.3">R1</text>
<text x="61.5" y="56.9">GND</text>
<text x="68.5" y="55.6">C2</text>
<text x="112.4" y="54.3">PB0</text>
<text x="112.4" y="56.9">PB1</text>
<text x="112.4" y="59.4">PB2</text>
<text x="166.1" y="55.6">I1d</text>
<text x="213.1" y="58.1">Clk</text>
<text x="213.1" y="55.6">PE</text>
<text x="242.7" y="55.6">4.7k</text>
<text x="300.3" y="57.1">B</text>
<text x="307.3" y="54.1" transform="rotate(-90 307.3 54.1)">C</text>
<text x="309.9" y="56.9">Q1</text>
<text x="309.9" y="59.4">2N4401</text>
<text x="112.4" y="61.9">PB3</text>
<text x="112.4" y="64.5">PB4</text>
<text x="166.1" y="60.7">S</text>
<text x="166.1" y="63.2">E</text>
<text x="173.7" y="63.8" transform="rotate(-90 173.7 63.8)">GND</text>
<text x="213.1" y="60.7">CE</text>
<text x="213.1" y="65.7">Clr</text>
<text x="248.4" y="61.9">VR2</text>
<text x="248.9" y="64.2">10k</text>
<text x="307.3" y="61.6" transform="rotate(-90 307.3 61.6)">E</text>
<text x="326.4" y="64.8">J1</text>
<text x="112.4" y="67">PB5</text>
<text x="112.4" y="69.6">PB6</text>
<text x="220.7" y="66.3" transform="rotate(-90 220.7 66.3)">GND</text>
<text x="243" y="71.8">4.7k</text>
<text x="243.8" y="69.8">R2</text>
<text x="326.4" y="67.3">VIDEO</text>
<text x="112.4" y="72.1">PB7</text>
<text x="112.4" y="77.2">PC0</text>
<text x="170.7" y="75.9">GND</text>
<text x="292.1" y="78" transform="rotate(-90 292.1 78)">100nF</text>
<text x="294.4" y="76.3" transform="rotate(-90 294.4 76.3)">C3</text>
<text x="299.7" y="74.6">R3</text>
<text x="299.7" y="77.2">470</text>
<text x="309.9" y="74.6">R4</text>
<text x="309.9" y="77.2">75</text>
<text x="63.5" y="83.5">J2</text>
<text x="112.4" y="79.7">PC1</text>
<text x="112.4" y="82.3">PC2</text>
<text x="217.7" y="78.4">GND</text>
<text x="257.7" y="79.7">R5</text>
<text x="257.9" y="82.3">1k</text>
<text x="63.5" y="86.1">SERIAL</text>
<text x="112.4" y="84.8">PC3</text>
<text x="112.4" y="87.3">PC4</text>
<text x="112.4" y="89.9">PC5</text>
<text x="320.5" y="89.9">GND</text>
<text x="51.3" y="95">GND</text>
<text x="112.4" y="92.4">PC6</text>
<text x="112.4" y="95">PC7</text>
<text x="174.9" y="92.4">U4</text>
<text x="174.9" y="95">74HC157</text>
<text x="221.4" y="95">74HC166</text>
<text x="221.9" y="92.4">U5</text>
<text x="112.4" y="100">PD0</text>
<text x="166.1" y="100">I0a</text>
<text x="173.7" y="101.4" transform="rotate(-90 173.7 101.4)">VCC</text>
<text x="176.8" y="100">Za</text>
<text x="213.1" y="100">Ds</text>
<text x="220.7" y="101.4" transform="rotate(-90 220.7 101.4)">VCC</text>
<text x="223.6" y="100">Qh</text>
<text x="35.2" y="106.9">D1</text>
<text x="112.4" y="102.6">PD1</text>
<text x="112.4" y="105.1">PD2</text>
<text x="112.4" y="107.7">PD3</text>
<text x="166.1" y="102.6">I1a</text>
<text x="166.1" y="107.7">I0b</text>
<text x="176.8" y="107.7">Zb</text>
<text x="213.1" y="102.6">A</text>
<text x="213.1" y="105.1">B</text>
<text x="213.1" y="107.7">C</text>
<text x="63.5" y="108.9">J3</text>
<text x="63.5" y="111.5">INT</text>
<text x="67.6" y="111.5">Select</text>
<text x="112.4" y="110.2">PD4</text>
<text x="112.4" y="112.7">PD5</text>
<text x="166.1" y="110.2">I1b</text>
<text x="213.1" y="110.2">D</text>
<text x="213.1" y="112.7">E</text>
<text x="35" y="119.6">JP1</text>
<text x="79.7" y="118.2" transform="rotate(-90 79.7 118.2)">C4</text>
<text x="82" y="119.9" transform="rotate(-90 82 119.9)">100nF</text>
<text x="112.4" y="115.3">PD6</text>
<text x="112.4" y="117.8">PD7</text>
<text x="166.1" y="117.8">I1c</text>
<text x="166.1" y="115.3">I0c</text>
<text x="176.8" y="115.3">Zc</text>
<text x="213.1" y="115.3">F</text>
<text x="213.1" y="117.8">G</text>
<text x="105.1" y="121.4" transform="rotate(-90 105.1 121.4)">GND</text>
<text x="106.3" y="125.4">U3</text>
<text x="166.1" y="125.4">I1d</text>
<text x="166.1" y="122.9">I0d</text>
<text x="176.8" y="122.9">Zd</text>
<text x="213.1" y="120.4">H</text>
<text x="213.1" y="125.4">PE</text>
<text x="102.1" y="131.8">GND</text>
<text x="106.3" y="128">ATmega1284</text>
<text x="166.1" y="130.5">S</text>
<text x="213.1" y="130.5">CE</text>
<text x="213.1" y="128">Clk</text>
<text x="35" y="135.1">6502</text>
<text x="41" y="135.1">Card</text>
<text x="46.5" y="135.1">Edge</text>
<text x="166.1" y="133.1">E</text>
<text x="173.7" y="133.6" transform="rotate(-90 173.7 133.6)">GND</text>
<text x="213.1" y="135.6">Clr</text>
<text x="220.7" y="136.1" transform="rotate(-90 220.7 136.1)">GND</text>
<text x="36.6" y="139.4">GND</text>
<text x="36.6" y="141.9">RESB</text>
<text x="49.8" y="141.9">EXP1</text>
<text x="51" y="139.4">VCC</text>
<text x="259.1" y="142.7" transform="rotate(-90 259.1 142.7)">100nF</text>
<text x="261.4" y="141" transform="rotate(-90 261.4 141)">C5</text>
<text x="270.5" y="142.7" transform="rotate(-90 270.5 142.7)">100nF</text>
<text x="272.8" y="141" transform="rotate(-90 272.8 141)">C6</text>
<text x="281.9" y="142.7" transform="rotate(-90 281.9 142.7)">100nF</text>
<text x="284.2" y="141" transform="rotate(-90 284.2 141)">C7</text>
<text x="293.4" y="142.7" transform="rotate(-90 293.4 142.7)">100nF</text>
<text x="295.7" y="141" transform="rotate(-90 295.7 141)">C8</text>
<text x="304.8" y="142.7" transform="rotate(-90 304.8 142.7)">100nF</text>
<text x="307.1" y="141" transform="rotate(-90 307.1 141)">C9</text>
<text x="316.2" y="142.7" transform="rotate(-90 316.2 142.7)">100nF</text>
<text x="318.5" y="141.6" transform="rotate(-90 318.5 141.6)">C10</text>
<text x="36.6" y="144.5">IRQB</text>
<text x="36.6" y="147">NMIB</text>
<text x="36.6" y="149.6">RDY</text>
<text x="49.8" y="144.5">EXP0</text>
<text x="51.2" y="149.6">A14</text>
<text x="51.2" y="147">A15</text>
<text x="170.7" y="145.8">GND</text>
<text x="217.7" y="148.3">GND</text>
<text x="36.6" y="152.1">BE</text>
<text x="36.6" y="154.6">RWB</text>
<text x="51.2" y="154.6">A12</text>
<text x="51.2" y="152.1">A13</text>
<text x="106.3" y="150.8">U6</text>
<text x="106.3" y="153.4">74HC138</text>
<text x="133.4" y="155.3">J5</text>
<text x="36.6" y="159.7">PHI2</text>
<text x="36.6" y="157.2">SYNC</text>
<text x="51.2" y="159.7">A10</text>
<text x="51.2" y="157.2">A11</text>
<text x="97" y="158.5">A0</text>
<text x="97" y="161">A1</text>
<text x="105.1" y="159.3" transform="rotate(-90 105.1 159.3)">VCC</text>
<text x="108.8" y="161">Y1</text>
<text x="108.8" y="158.5">Y0</text>
<text x="252" y="161">GND</text>
<text x="36.6" y="167.3">D7</text>
<text x="36.6" y="164.8">EXP2</text>
<text x="36.6" y="162.3">EXP3</text>
<text x="52.4" y="167.3">A7</text>
<text x="52.4" y="164.8">A8</text>
<text x="52.4" y="162.3">A9</text>
<text x="97" y="163.5">A2</text>
<text x="108.8" y="166.1">Y3</text>
<text x="108.8" y="163.5">Y2</text>
<text x="36.6" y="172.4">D5</text>
<text x="36.6" y="169.9">D6</text>
<text x="52.4" y="172.4">A5</text>
<text x="52.4" y="169.9">A6</text>
<text x="97" y="171.2">E0</text>
<text x="97" y="173.7">E1</text>
<text x="108.8" y="173.7">Y6</text>
<text x="108.8" y="171.2">Y5</text>
<text x="108.8" y="168.6">Y4</text>
<text x="36.6" y="177.5">D3</text>
<text x="36.6" y="175">D4</text>
<text x="52.4" y="177.5">A3</text>
<text x="52.4" y="175">A4</text>
<text x="97" y="176.2">E2</text>
<text x="105.1" y="177.3" transform="rotate(-90 105.1 177.3)">GND</text>
<text x="108.8" y="176.2">Y7</text>
<text x="36.6" y="185.1">D0</text>
<text x="36.6" y="182.6">D1</text>
<text x="36.6" y="180">D2</text>
<text x="52.4" y="185.1">A0</text>
<text x="52.4" y="182.6">A1</text>
<text x="52.4" y="180">A2</text>
<text x="36.6" y="187.7">VCC</text>
<text x="50.8" y="187.7">GND</text>
<text x="102.1" y="187.7">GND</text>
</g>
<g font-size="1.3" fill="#a90000">
<text x="104.1" y="25.4" transform="rotate(-90 104.1 25.4)">10</text>
<text x="106.7" y="25.4" transform="rotate(-90 106.7 25.4)">30</text>
<text x="161.9" y="29.2">2</text>
<text x="172.7" y="25.4" transform="rotate(-90 172.7 25.4)">16</text>
<text x="182.2" y="29.2">4</text>
<text x="208.8" y="29.2">1</text>
<text x="219.7" y="25.4" transform="rotate(-90 219.7 25.4)">16</text>
<text x="228.6" y="29.2">13</text>
<text x="88.9" y="35.5">13</text>
<text x="89.5" y="30.5">9</text>
<text x="116.8" y="35.5">38</text>
<text x="116.8" y="33">39</text>
<text x="116.8" y="30.5">40</text>
<text x="161.9" y="31.7">3</text>
<text x="208.8" y="31.7">2</text>
<text x="208.8" y="34.3">3</text>
<text x="88.9" y="40.6">12</text>
<text x="116.8" y="40.6">36</text>
<text x="116.8" y="38.1">37</text>
<text x="161.9" y="36.8">5</text>
<text x="161.9" y="39.3">6</text>
<text x="182.2" y="36.8">7</text>
<text x="208.2" y="41.9">10</text>
<text x="208.8" y="36.8">4</text>
<text x="208.8" y="39.3">5</text>
<text x="88.9" y="45.7">32</text>
<text x="116.8" y="45.7">34</text>
<text x="116.8" y="43.2">35</text>
<text x="161.2" y="47">10</text>
<text x="161.2" y="44.4">11</text>
<text x="182.2" y="44.4">9</text>
<text x="208.2" y="44.4">11</text>
<text x="208.2" y="47">12</text>
<text x="116.8" y="48.2">33</text>
<text x="117.4" y="53.3">1</text>
<text x="161.2" y="52">14</text>
<text x="181.6" y="52">12</text>
<text x="208.2" y="49.5">14</text>
<text x="246.3" y="49.5">1</text>
<text x="250.2" y="53.4" transform="rotate(-90 250.2 53.4)">2</text>
<text x="252.7" y="49.5">3</text>
<text x="117.4" y="55.9">2</text>
<text x="117.4" y="58.4">3</text>
<text x="161.2" y="54.6">13</text>
<text x="161.9" y="59.7">1</text>
<text x="208.2" y="54.6">15</text>
<text x="208.8" y="59.7">6</text>
<text x="208.8" y="57.1">7</text>
<text x="117.4" y="60.9">4</text>
<text x="117.4" y="63.5">5</text>
<text x="161.2" y="62.2">15</text>
<text x="208.8" y="64.7">9</text>
<text x="318.1" y="64.7">2</text>
<text x="117.4" y="66">6</text>
<text x="117.4" y="68.6">7</text>
<text x="117.4" y="71.1">8</text>
<text x="172.7" y="68" transform="rotate(-90 172.7 68)">8</text>
<text x="219.7" y="70.6" transform="rotate(-90 219.7 70.6)">8</text>
<text x="246.3" y="66">1</text>
<text x="250.2" y="69.9" transform="rotate(-90 250.2 69.9)">2</text>
<text x="252.7" y="66">3</text>
<text x="322.6" y="69.3" transform="rotate(-90 322.6 69.3)">1</text>
<text x="116.8" y="76.2">22</text>
<text x="57.1" y="80">1</text>
<text x="57.1" y="82.5">2</text>
<text x="116.8" y="78.7">23</text>
<text x="116.8" y="81.3">24</text>
<text x="116.8" y="83.8">25</text>
<text x="57.1" y="85.1">3</text>
<text x="57.1" y="87.6">4</text>
<text x="116.8" y="86.3">26</text>
<text x="116.8" y="88.9">27</text>
<text x="116.8" y="91.4">28</text>
<text x="116.8" y="94">29</text>
<text x="172.7" y="95.3" transform="rotate(-90 172.7 95.3)">16</text>
<text x="219.7" y="95.3" transform="rotate(-90 219.7 95.3)">16</text>
<text x="116.8" y="99">14</text>
<text x="116.8" y="101.6">15</text>
<text x="161.9" y="99">2</text>
<text x="161.9" y="101.6">3</text>
<text x="182.2" y="99">4</text>
<text x="208.8" y="99">1</text>
<text x="208.8" y="101.6">2</text>
<text x="228.6" y="99">13</text>
<text x="57.1" y="106.7">1</text>
<text x="116.8" y="104.1">16</text>
<text x="116.8" y="106.7">17</text>
<text x="161.9" y="106.7">5</text>
<text x="182.2" y="106.7">7</text>
<text x="208.8" y="104.1">3</text>
<text x="208.8" y="106.7">4</text>
<text x="57.1" y="109.2">2</text>
<text x="57.1" y="111.7">3</text>
<text x="116.8" y="109.2">18</text>
<text x="116.8" y="111.7">19</text>
<text x="161.9" y="109.2">6</text>
<text x="208.2" y="111.7">10</text>
<text x="208.8" y="109.2">5</text>
<text x="116.8" y="114.3">20</text>
<text x="116.8" y="116.8">21</text>
<text x="161.2" y="116.8">10</text>
<text x="161.2" y="114.3">11</text>
<text x="182.2" y="114.3">9</text>
<text x="208.2" y="114.3">11</text>
<text x="208.2" y="116.8">12</text>
<text x="208.2" y="119.4">14</text>
<text x="104.1" y="124.5" transform="rotate(-90 104.1 124.5)">11</text>
<text x="161.2" y="124.4">13</text>
<text x="161.2" y="121.9">14</text>
<text x="181.6" y="121.9">12</text>
<text x="208.2" y="124.4">15</text>
<text x="161.9" y="129.5">1</text>
<text x="208.8" y="129.5">6</text>
<text x="208.8" y="127">7</text>
<text x="161.2" y="132.1">15</text>
<text x="172.7" y="137.9" transform="rotate(-90 172.7 137.9)">8</text>
<text x="208.8" y="134.6">9</text>
<text x="219.7" y="140.4" transform="rotate(-90 219.7 140.4)">8</text>
<text x="104.1" y="155" transform="rotate(-90 104.1 155)">16</text>
<text x="94.5" y="157.5">1</text>
<text x="94.5" y="160">2</text>
<text x="111.7" y="160">14</text>
<text x="111.7" y="157.5">15</text>
<text x="129.5" y="157.5">1</text>
<text x="129.5" y="160">3</text>
<text x="138.4" y="157.5">2</text>
<text x="138.4" y="160">4</text>
<text x="94.5" y="162.5">3</text>
<text x="111.7" y="167.6">11</text>
<text x="111.7" y="165.1">12</text>
<text x="111.7" y="162.5">13</text>
<text x="129.5" y="162.5">5</text>
<text x="129.5" y="165.1">7</text>
<text x="129.5" y="167.6">9</text>
<text x="137.8" y="167.6">10</text>
<text x="138.4" y="162.5">6</text>
<text x="138.4" y="165.1">8</text>
<text x="94.5" y="170.2">4</text>
<text x="94.5" y="172.7">5</text>
<text x="111.7" y="170.2">10</text>
<text x="112.3" y="172.7">9</text>
<text x="128.9" y="170.2">11</text>
<text x="128.9" y="172.7">13</text>
<text x="137.8" y="170.2">12</text>
<text x="137.8" y="172.7">14</text>
<text x="94.5" y="175.2">6</text>
<text x="104.1" y="179.8" transform="rotate(-90 104.1 179.8)">8</text>
<text x="112.3" y="175.2">7</text>
<text x="128.9" y="175.2">15</text>
<text x="137.8" y="175.2">16</text>
</g>
<g font-size="1.3" fill="#0f0f0f">
<text x="118.1" y="159.9">$8400</text>
<text x="118.1" y="157.4">$8000</text>
<text x="118.1" y="167.5">$9000</text>
<text x="118.1" y="165">$8C00</text>
<text x="118.1" y="162.4">$8800</text>
<text x="118.1" y="170.1">$9400</text>
<text x="118.1" y="172.6">$9800</text>
<text x="118.1" y="175.1">$9C00</text>
</g>
</svg>
